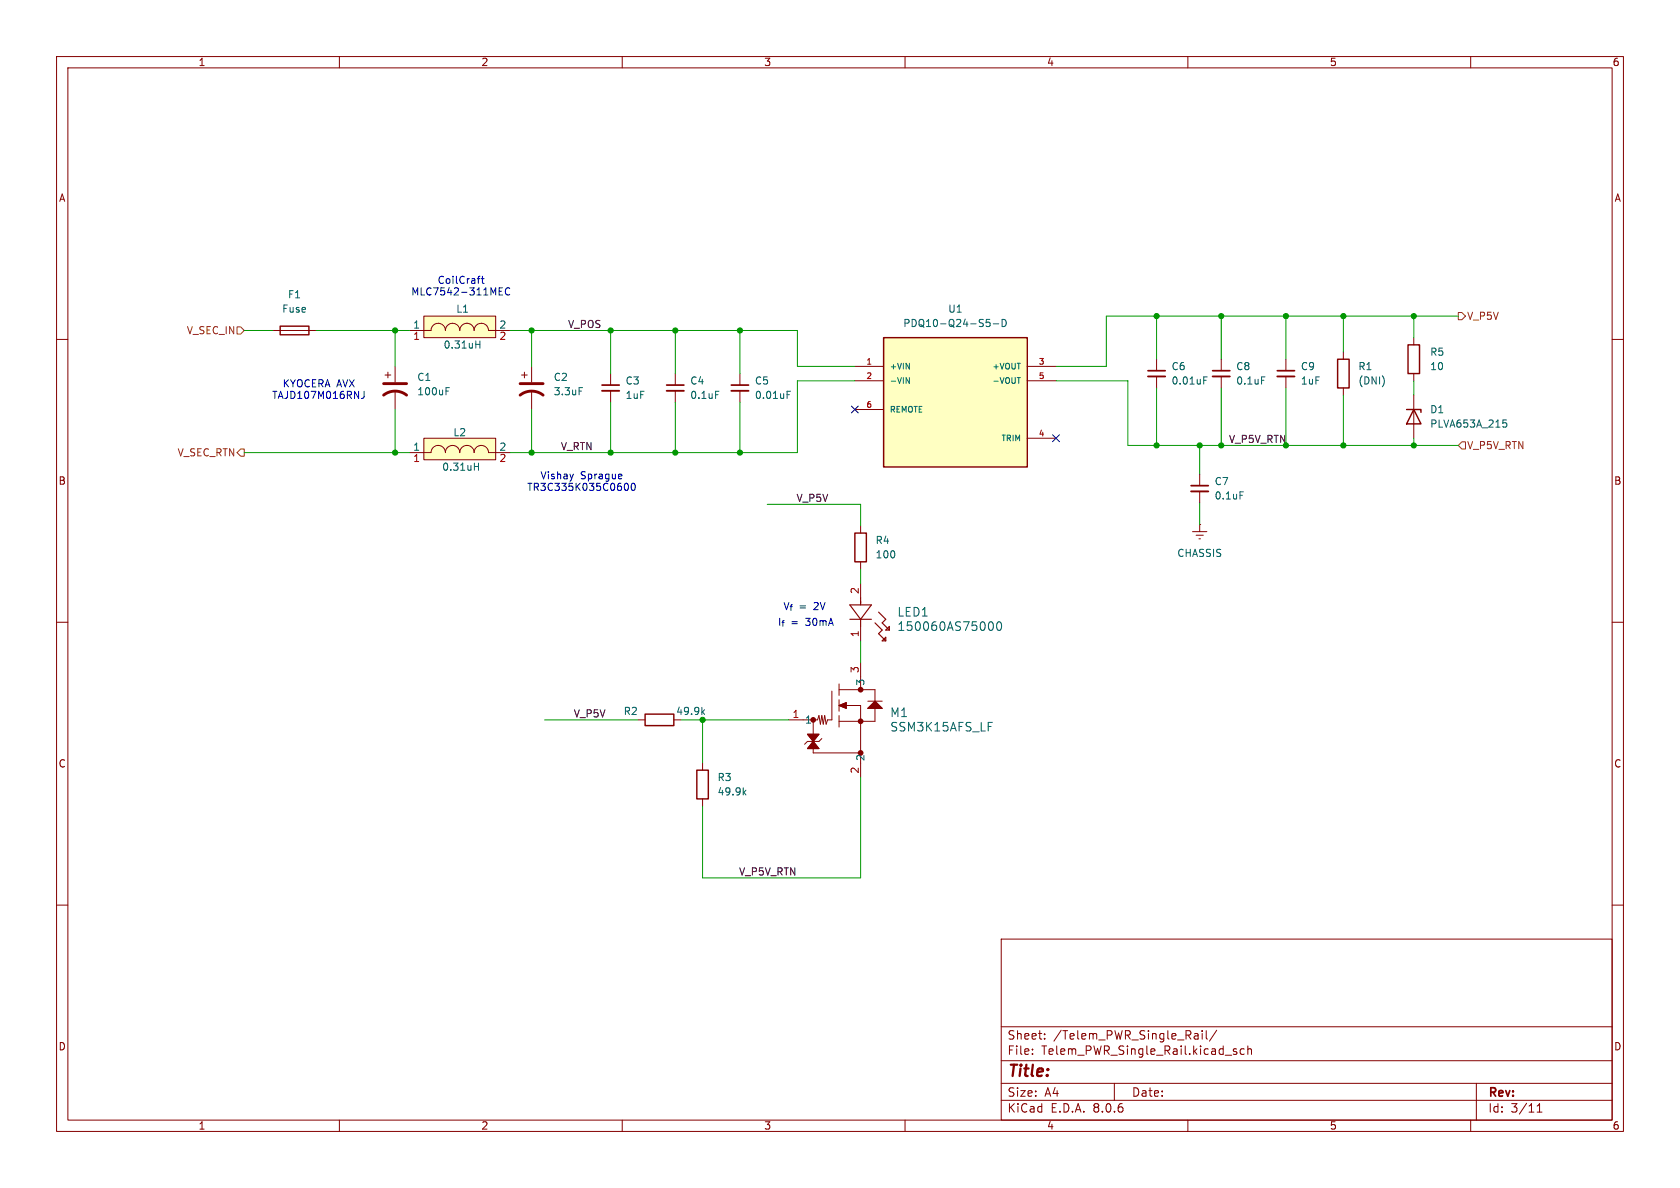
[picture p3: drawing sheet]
<svg xmlns="http://www.w3.org/2000/svg" width="297mm" height="210mm" viewBox="0 0 297 210" stroke-linecap="round" stroke-linejoin="round" font-family="sans-serif">
<g fill="none" stroke="#840000" stroke-width=".18">
<path d="M10 10h277v190h-277zM12 12h273v186h-273zM60 10v2M110 10v2M160 10v2M210 10v2M260 10v2M10 60h2M48.3 58.4h7.6M285 60h2M92.2 66.3h1M92.7 65.8v1"/>
<path d="M94 64.8v2.8M94 69.1v3.3M119.4 66v2.1M119.4 69.1v2M130.8 66v2.1M130.8 69.1v2M204.5 63.5v2M204.5 66.5v2.1M215.9 63.5v2M215.9 66.5v2.1M10 110h2M152.1 117.1v4.8"/>
<path d="M285 110h2M124.2 134.9v1.2M142.7 129.8h2.1l-2.1 2.5h2.1zM143.8 132.3v.8h8.3M143.8 127.3v2.5M145.3 130.6l-.5 .5h-2.1l-.5 .5M147.1 122.2v5.1h-.8l-.3 .7-.2-1.5-.3 1.5-.2-1.5-.3 1.5-.2-1.5-.3 .8h-5.1M148.3 120.9v2M148.3 123.7v2M148.3 126.5v2M148.3 124.7l1.3-.5v1zM148.3 121.9h6.4v2.1"/>
<path d="M149.6 124.7h2.5v12.7M153.4 125.2l1.3-1.2 1.3 1.2zM153.4 124h2.6M154.7 125.2v2.3h-6.4M10 160h2M124.2 141.2v1.3M285 160h2M177 166h108v32h-108zM60 198v2M110 198v2M160 198v2M177 194.5h108"/>
<path d="M177 191.5h108M177 187.5h108M177 181.5h108M182.5 186.3v.1M182.5 185.5v.1M184.7 183.6v.1M184.7 182.8v.1M197 191.5v3M210 198v2M211.6 182.7l.2 .2v.8M211.8 183.6l-.1 .1M211.8 183.1h-.1"/>
<path d="M212.5 182.2v.1M212.5 182.7v1M213.2 182.2v1.3l.3 .2M215.1 182.1l-1.3 2M218.1 185.8l.5 .2 .1 .2-.2 .2-.5-.1M218.1 185.5h.5M220 185.5l-.5-.1-.3 .3v.4l.2 .2h.6M220.6 185.5l.2-.1 .4 .1v.9M220.6 184.9v1.5M260 198v2M261 191.5v6.5M271.7 196.6h.9"/>
<path d="M271.7 195.5l.5-.4v1.5"/>
</g>
<path d="M117.9 69.1h3M129.3 69.1h3M202.9 66.5h3.1M214.4 66.5h3" fill="none" stroke="#840000" stroke-width=".33"/>
<path d="M117.9 68.1h3M129.3 68.1h3M202.9 65.5h3.1M214.4 65.5h3" fill="none" stroke="#840000" stroke-width=".3"/>
<path d="M102.4 68.5h.6M126.5 69.2h.6M139.1 69.2h.7M139.1 69.8h.5M212.8 66.6h.6M212.8 67.2h.4M223 66.6h.6M131.9 139.7l-.5 .5M174.7 127.7h.7M131.5 140l.4 .5" fill="none" stroke="#006464" stroke-width=".18"/>
<path d="M49.5 57.7h5.1v1.5h-5.1zM123.2 136.1h2v5.1h-2z" fill="none" stroke="#840000" stroke-width=".25"/>
<g fill="#840000" stroke="#840000" stroke-width=".18">
<path d="M148.3 124.7l1.3-.5v1z"/>
<path d="M153.4 125.2l1.3-1.2 1.3 1.2z"/>
<path d="M142.7 129.8h2.1l-1 1.3 1 1.2h-2.1l1.1-1.2z"/>
</g>
<g fill="none" stroke="#840000" stroke-width=".51">
<path d="M91.9 69.9a3.3 3.3 0 0 1 4.1 0M91.9 67.8h4.1"/>
<circle cx="143.8" cy="127.3" r=".25"/>
<circle cx="152.1" cy="133.1" r=".25"/>
<circle cx="152.1" cy="121.9" r=".25"/>
<circle cx="152.1" cy="127.5" r=".25"/>
</g>
<path d="M74.9 55.9h12.7v3.8h-12.7z" fill="#ffffc2"/>
<g fill="none" stroke="#840000" stroke-width=".18">
<path d="M72.4 58.4h3.8a1.27 1.27 0 0 1 1.3-1.2 1.27 1.27 0 0 1 1.2 1.2 1.27 1.27 0 0 1 1.3-1.2 1.27 1.27 0 0 1 1.3 1.2 1.27 1.27 0 0 1 1.2-1.2 1.27 1.27 0 0 1 1.3 1.2 1.27 1.27 0 0 1 1.3-1.2 1.27 1.27 0 0 1 1.3 1.2h3.8M74.9 55.9h12.7v3.8h-12.7zM68.1 66.3h1M68.6 65.8v1M69.8 64.8v2.8M69.8 69.1v3.3M107.9 66v2.1M107.9 69.1v2M237.5 62.2v1.3M237.5 68.6v1.3M210.8 94h2.6M211.5 94.6h1.2"/>
<path d="M212 95.3h.2M212.1 92.7h.1M212.1 83.8v2.1M212.1 86.9v2M212.1 92.7v1.3M152.1 103.1v2.6M152.1 110.7v2.6"/>
</g>
<path d="M78.9 69.1h.4M78.9 68.5h.6M84.1 60.9h.7M84.8 60.3v1.2M219.2 86.9h.6M175 110l.1-.1a.83 .83 0 0 1 .6 .7 .83 .83 0 0 1-.3 .8h-.4M176.3 110.1l.3-.2a.83 .83 0 0 1 .5 .7 .83 .83 0 0 1-.3 .8h-.1a.82 .82 0 0 1-.4-1.3z" fill="none" stroke="#006464" stroke-width=".18"/>
<path d="M67.8 69.9a3.3 3.3 0 0 1 4.1 0M67.8 67.8h4.1" fill="none" stroke="#840000" stroke-width=".51"/>
<path d="M106.4 69.1h3.1M210.6 86.9h3" fill="none" stroke="#840000" stroke-width=".33"/>
<path d="M106.4 68.1h3.1M210.6 85.9h3" fill="none" stroke="#840000" stroke-width=".3"/>
<path d="M150.2 106.9h3.9l-2 2.6zM150.2 109.5h3.9M152.1 105.7v1.2M152.1 109.5v1.2M154.7 110.1l1.3 1.3-.7 .6 1.3 1.3M155.3 108.2l1.3 1.3-.6 .6 1.2 1.3M156 113.3l.6-.7v.7zM156.6 111.4l.6-.7v.7z" fill="none" stroke="#840000" stroke-width=".2"/>
<path d="M236.5 63.5h2v5.1h-2z" fill="none" stroke="#840000" stroke-width=".25"/>
<path d="M74.9 77.5h12.7v3.8h-12.7z" fill="#ffffc2"/>
<path d="M249.9 59.7v1.3M74.9 77.5h12.7v3.8h-12.7zM227.3 63.5v2M227.3 66.5v2.1M249.9 66v1.3M249.9 69.9v7.6M72.4 80h3.8a1.27 1.27 0 0 1 1.3-1.3 1.27 1.27 0 0 1 1.2 1.3 1.27 1.27 0 0 1 1.3-1.3 1.27 1.27 0 0 1 1.3 1.3 1.27 1.27 0 0 1 1.2-1.3 1.27 1.27 0 0 1 1.3 1.3 1.27 1.27 0 0 1 1.3-1.3 1.27 1.27 0 0 1 1.3 1.3h3.8M152.1 93v1.2M152.1 99.3v1.3M112.8 127.3h1.2M119.1 127.3h1.3" fill="none" stroke="#840000" stroke-width=".18"/>
<path d="M265.7 74.2h.6M265.8 74.7h.3l.3 .3-.1 .4-.5 .1M83.9 82.5h.7M84.6 81.9v1.2M124.2 125.8l.4 .5M124.6 125.5l-.5 .4" fill="none" stroke="#006464" stroke-width=".18"/>
<path d="M248.7 72.4h2.5v.5M248.9 61h2.1v5h-2.1zM249.9 72.4l1.3 2.5h-2.5zM151.1 94.2h2.1v5.1h-2.1zM114 126.2h5.1v2.1h-5.1z" fill="none" stroke="#840000" stroke-width=".25"/>
<path d="M225.8 66.5h3.1" fill="none" stroke="#840000" stroke-width=".33"/>
<path d="M225.8 65.5h3.1" fill="none" stroke="#840000" stroke-width=".3"/>
<path d="M156.2 59.7h25.4v22.9h-25.4z" fill="#ffffc2"/>
<path d="M156.2 59.7h25.4v22.9h-25.4z" fill="none" stroke="#840000" stroke-width=".25"/>
<path d="M151.1 64.8h5.1M151.1 67.3h5.1M151.1 72.4h5.1M181.6 64.8h5.1M181.6 67.3h5.1M181.6 77.5h5.1" fill="none" stroke="#840000" stroke-width=".18"/>
<path d="M174.4 56.5h.6M174.4 57l.4-.1 .2 .3-.1 .5h-.5M175.6 57.2h1M177.2 56.5a.64 .64 0 0 1 .7 .6 .64 .64 0 0 1-.7 .6zM160.2 66.8l.6 1v-1M179.8 66.8h.6" fill="none" stroke="#006464" stroke-width=".18"/>
<path d="M41.9 57.8h.6l.7 .6-.7 .7h-.6zM257.8 55.2h.6l.7 .7-.7 .6h-.6zM257.8 78.7l.6-.6h.7v1.3h-.7zM41.9 80l.6-.6h.7v1.2h-.7z" fill="none" stroke="#725600" stroke-width=".18"/>
<g fill="none" stroke="#0000c2" stroke-width=".18">
<path d="M84.4 49.3h.5M84.9 48.8l-.3 .1M85.1 49.3h.5M85.3 48.8v1.1l.3 .2M88.2 51.5h.5M88.2 52.2h.7M88.2 50.9h.7M90.1 51a.6 .6 0 0 0-.8 .4 .6 .6 0 0 0 .6 .8l.2-.2M64.4 69.2v.9a.41 .41 0 0 1-.5 .3M109.8 83.8l.1 .3-.6 .1M109.9 84.6l-.1 .1M110.6 85.5l.1-.1a.68 .68 0 0 1 .4 .7 .68 .68 0 0 1-.4 .6l-.1-.1"/>
<path d="M111.7 85.5l.2-.1a.68 .68 0 0 1 .4 .7 .68 .68 0 0 1-.4 .6l-.2-.1-.1-.4z"/>
</g>
<g fill="none" stroke="#009600" stroke-width=".18">
<path d="M43.2 58.4h5.1M55.9 58.4h16.5M69.8 58.4v6.4M90.2 58.4h50.8v6.4h10.1M94 58.4v6.4M107.9 58.4v7.6M119.4 58.4v7.6M130.8 58.4v7.6M204.5 55.9v7.6M215.9 55.9v7.6M227.3 55.9v7.6M237.5 55.9v6.3"/>
<path d="M249.9 55.9v3.8M257.8 55.9h-62.2v8.9h-8.9M69.8 72.4v7.6M94 72.4v7.6M107.9 71.1v8.9M119.4 71.1v8.9M130.8 71.1v8.9M151.1 67.3h-10.1v12.7h-50.8M186.7 67.3h12.7v11.4h58.4M204.5 68.6v10.1M212.1 78.7v5.1M215.9 68.6v10.1"/>
<path d="M227.3 68.6v10.1M237.5 69.9v8.8M249.9 67.3v2.6M249.9 77.5v1.2M43.2 80h29.2M135.6 89.2h16.5v3.8M212.1 88.9v3.8M152.1 100.6v2.5M152.1 113.3v3.8M96.3 127.3h16.5M120.4 127.3h19M124.2 127.3v7.6"/>
<path d="M152.1 137.4v17.8h-27.9v-12.7"/>
</g>
<path d="M150.5 71.8l1.2 1.2M151.7 71.8l-1.2 1.2M186.1 76.9l1.2 1.2M187.3 76.9l-1.2 1.2" fill="none" stroke="#000084" stroke-width=".18"/>
<g fill="#009600" stroke="#009600" stroke-width=".18">
<circle cx="204.5" cy="55.9" r=".46"/>
<circle cx="215.9" cy="55.9" r=".46"/>
<circle cx="204.5" cy="78.7" r=".46"/>
<circle cx="215.9" cy="78.7" r=".46"/>
<circle cx="212.1" cy="78.7" r=".46"/>
<circle cx="227.3" cy="78.7" r=".46"/>
<circle cx="94" cy="58.4" r=".46"/>
<circle cx="119.4" cy="58.4" r=".46"/>
<circle cx="107.9" cy="58.4" r=".46"/>
<circle cx="69.8" cy="58.4" r=".46"/>
<circle cx="69.8" cy="80" r=".46"/>
<circle cx="94" cy="80" r=".46"/>
<circle cx="107.9" cy="80" r=".46"/>
<circle cx="119.4" cy="80" r=".46"/>
<circle cx="130.8" cy="80" r=".46"/>
<circle cx="124.2" cy="127.3" r=".46"/>
<circle cx="130.8" cy="58.4" r=".46"/>
<circle cx="249.9" cy="55.9" r=".46"/>
<circle cx="227.3" cy="55.9" r=".46"/>
<circle cx="237.5" cy="55.9" r=".46"/>
<circle cx="249.9" cy="78.7" r=".46"/>
<circle cx="237.5" cy="78.7" r=".46"/>
</g>
<text font-size="2.8" fill="#840000" x="178" y="190.9">Title:</text>
<g font-size="2.1" fill="#006464">
<text x="158.6" y="109.2">LED1</text>
<text x="158.6" y="111.7">150060AS75000</text>
<text x="157.3" y="127">M1</text>
<text x="157.3" y="129.5">SSM3K15AFS_LF</text>
</g>
<g font-size="2.1" fill="#840000">
<text x="178" y="184">Sheet:</text>
<text x="186.2" y="184">/Telem_PWR_Single_Rail/</text>
<text x="178" y="186.7">File:</text>
<text x="184.1" y="186.7">Telem_PWR_Single_Rail.kicad_sch</text>
<text x="178" y="196.9">KiCad</text>
<text x="178" y="194.1">Size:</text>
<text x="184.7" y="194.1">A4</text>
<text x="185.7" y="196.9">E.D.A.</text>
<text x="193.3" y="196.9">8.0.6</text>
<text x="200" y="194.1">Date:</text>
<text x="263" y="194.3">Rev:</text>
<text x="263" y="196.9">Id:</text>
<text x="267.1" y="196.9">3/11</text>
</g>
<g font-size="1.8" fill="#840000">
<text x="35" y="11.9">1</text>
<text x="85" y="11.9">2</text>
<text x="135" y="11.9">3</text>
<text x="185" y="11.9">4</text>
<text x="235" y="11.9">5</text>
<text x="285" y="11.9">6</text>
<text x="10.3" y="35.9">A</text>
<text x="285.3" y="35.9">A</text>
<text x="10.3" y="85.9">B</text>
<text x="285.3" y="85.9">B</text>
<text x="10.3" y="135.9">C</text>
<text x="285.3" y="135.9">C</text>
<text x="10.3" y="185.9">D</text>
<text x="285.3" y="185.9">D</text>
<text x="35" y="199.9">1</text>
<text x="85" y="199.9">2</text>
<text x="135" y="199.9">3</text>
<text x="185" y="199.9">4</text>
<text x="235" y="199.9">5</text>
<text x="285" y="199.9">6</text>
</g>
<g font-size="1.8" fill="#006464">
<text x="50.8" y="52.9">F1</text>
<text x="49.8" y="55.5">Fuse</text>
<text x="73" y="58.2">1</text>
<text x="80.6" y="55.5">L1</text>
<text x="159.6" y="58">PDQ10-Q24-S5-D</text>
<text x="167.5" y="55.5">U1</text>
<text x="78.3" y="61.8">0.31uH</text>
<text x="207" y="65.6">C6</text>
<text x="218.4" y="65.6">C8</text>
<text x="229.9" y="65.6">C9</text>
<text x="240" y="65.6">R1</text>
<text x="252.7" y="63.1">R5</text>
<text x="252.7" y="65.6">10</text>
<text x="73.7" y="67.5">C1</text>
<text x="73.7" y="70.1">100uF</text>
<text x="97.8" y="67.5">C2</text>
<text x="97.8" y="70.1">3.3uF</text>
<text x="110.5" y="68.2">C3</text>
<text x="110.5" y="70.7">1uF</text>
<text x="121.9" y="68.2">C4</text>
<text x="121.9" y="70.7">0.1uF</text>
<text x="133.4" y="68.2">C5</text>
<text x="133.4" y="70.7">0.01uF</text>
<text x="207" y="68.2">0.01uF</text>
<text x="218.4" y="68.2">0.1uF</text>
<text x="229.9" y="68.2">1uF</text>
<text x="240" y="68.2">(DNI)</text>
<text x="80.1" y="77.3">L2</text>
<text x="252.7" y="73.3">D1</text>
<text x="252.7" y="75.8">PLVA653A_215</text>
<text x="73" y="79.8">1</text>
<text x="78.1" y="83.4">0.31uH</text>
<text x="214.6" y="86">C7</text>
<text x="214.6" y="88.5">0.1uF</text>
<text x="154.7" y="96.4">R4</text>
<text x="154.7" y="98.9">100</text>
<text x="208" y="98.7">CHASSIS</text>
<text x="153" y="121.3" transform="rotate(-90 153 121.3)">3</text>
<text x="110.2" y="126.6">R2</text>
<text x="119.4" y="126.6">49.9k</text>
<text x="142.2" y="128.1">1</text>
<text x="153" y="134.6" transform="rotate(-90 153 134.6)">2</text>
<text x="126.8" y="138.3">R3</text>
<text x="126.8" y="140.8">49.9k</text>
</g>
<g font-size="1.8" fill="#0000c2">
<text x="72.6" y="52.4">MLC7542-311MEC</text>
<text x="77.3" y="50.4">CoilCraft</text>
<text x="48" y="70.7">TAJD107M016RNJ</text>
<text x="49.9" y="68.7">KYOCERA AVX</text>
<text x="93.1" y="87">TR3C335K035C0600</text>
<text x="95.5" y="84.9">Vishay</text>
<text x="102.6" y="84.9">Sprague</text>
<text x="137.4" y="110.8">I_{f}=</text>
<text x="138.4" y="108.1">V_{f}</text>
<text x="141.2" y="108.1">=</text>
<text x="142.5" y="110.8">30mA</text>
<text x="144" y="108.1">2V</text>
</g>
<g font-size="1.8" fill="#725600">
<text x="32.9" y="59.3">V_SEC_IN</text>
<text x="259.3" y="56.7">V_P5V</text>
<text x="31.3" y="80.9">V_SEC_RTN</text>
<text x="259.3" y="79.6">V_P5V_RTN</text>
</g>
<g font-size="1.8" fill="#a90000">
<text x="88.2" y="58.2">2</text>
<text x="73" y="60.4">1</text>
<text x="88.2" y="60.4">2</text>
<text x="73" y="82">1</text>
<text x="88.2" y="79.8">2</text>
<text x="88.2" y="82">2</text>
<text x="151.9" y="105.1" transform="rotate(-90 151.9 105.1)">2</text>
<text x="151.9" y="112.7" transform="rotate(-90 151.9 112.7)">1</text>
<text x="151.9" y="119.1" transform="rotate(-90 151.9 119.1)">3</text>
<text x="140" y="127">1</text>
<text x="151.9" y="136.9" transform="rotate(-90 151.9 136.9)">2</text>
</g>
<g font-size="1.8" fill="#0f0f0f">
<text x="100.3" y="58.1">V_POS</text>
<text x="99.1" y="79.7">V_RTN</text>
<text x="217.2" y="78.4">V_P5V_RTN</text>
<text x="140.7" y="88.8">V_P5V</text>
<text x="101.3" y="126.9">V_P5V</text>
<text x="130.6" y="154.8">V_P5V_RTN</text>
</g>
<g font-size="1.4" fill="#a90000">
<text x="153.1" y="64.5">1</text>
<text x="183.5" y="64.5">3</text>
<text x="153.1" y="67.1">2</text>
<text x="183.5" y="67.1">5</text>
<text x="153.1" y="72.1">6</text>
<text x="183.5" y="77.2">4</text>
</g>
<g font-size="1.4" fill="#006464">
<text x="157.2" y="65.5">+VIN</text>
<text x="175.3" y="65.5">+VOUT</text>
<text x="157.2" y="68">-VIN</text>
<text x="175.3" y="68">-VOUT</text>
<text x="157.2" y="73.1">REMOTE</text>
<text x="176.9" y="78.2">TRIM</text>
</g>
</svg>
